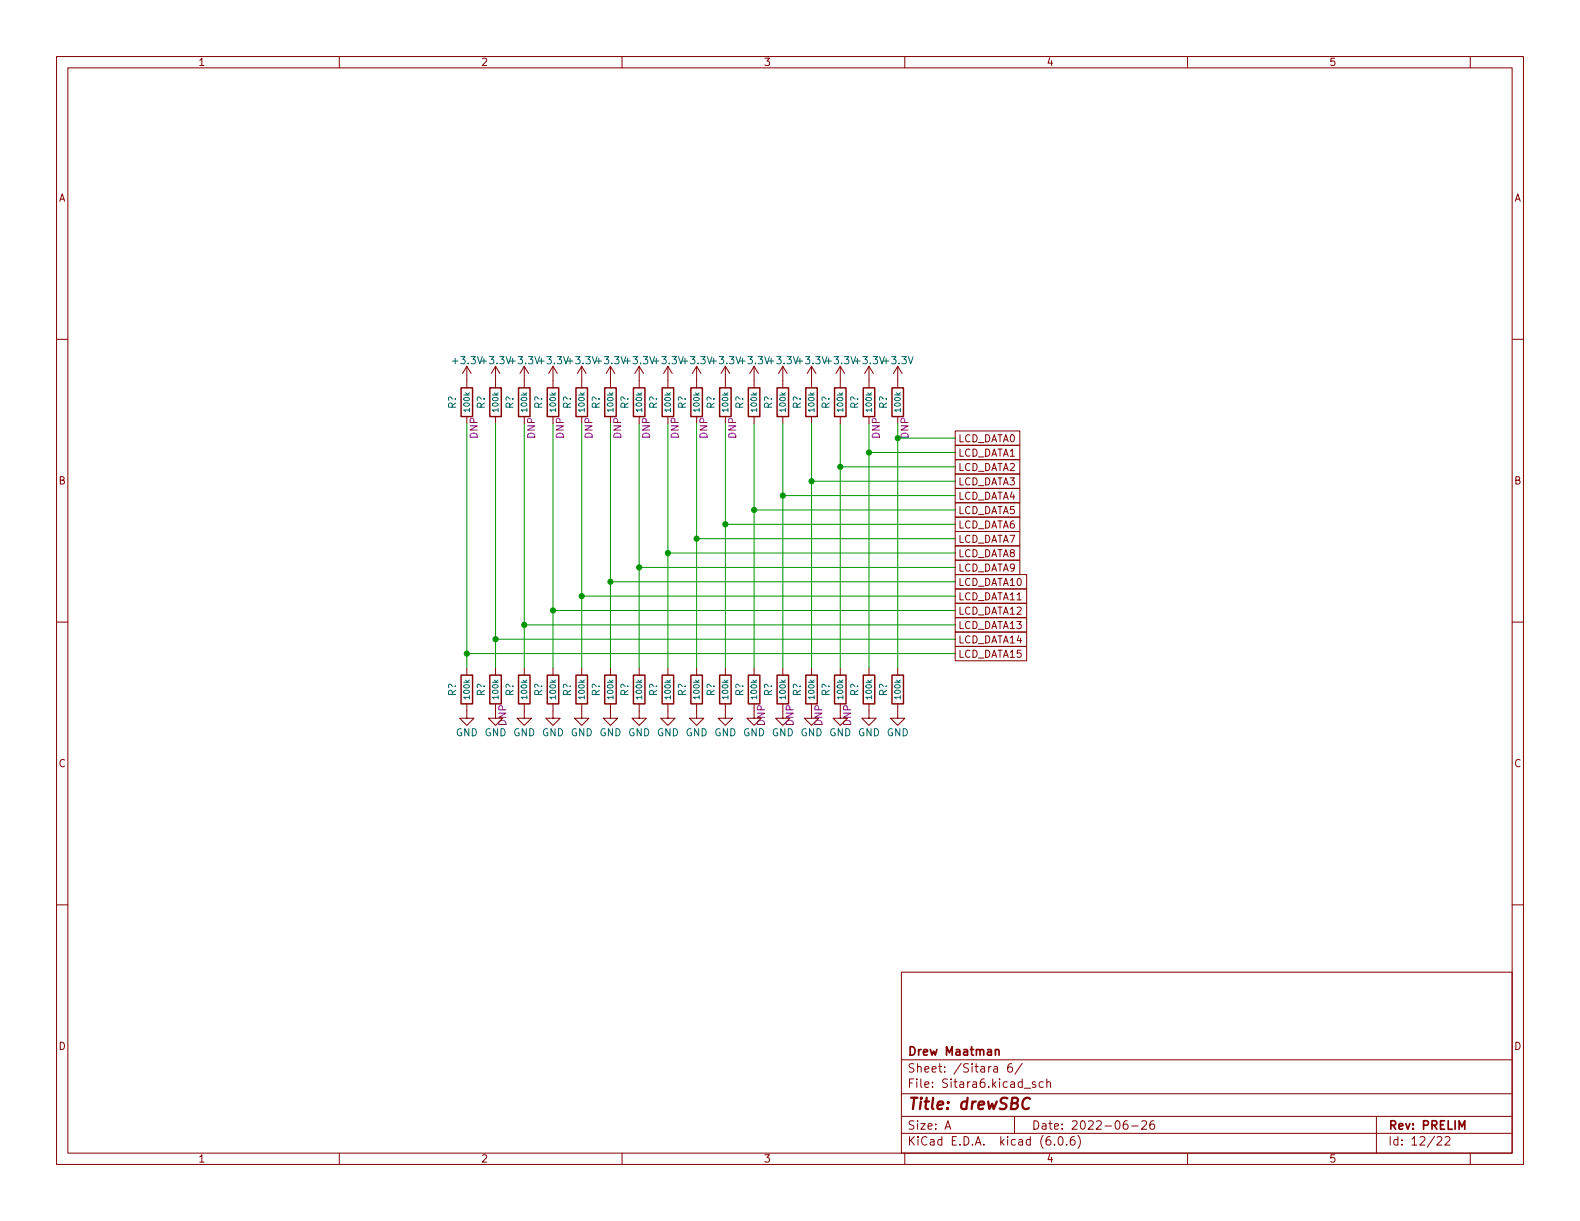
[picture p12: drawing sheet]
<svg xmlns="http://www.w3.org/2000/svg" width="279mm" height="216mm" viewBox="0 0 279 216" stroke-linecap="round" stroke-linejoin="round" font-family="sans-serif">
<g fill="none" stroke="#840000" stroke-width=".18">
<path d="M10 10h259.4v195.9h-259.4zM12 12h255.4v191.9h-255.4zM60 10v2M110 10v2M160 10v2M210 10v2M260 10v2M10 60h2M267.4 60h2M82.5 64.8v3.8M82.5 73.7v1.2M82.5 64.8l-.7 1.2"/>
<path d="M82.5 64.8l.8 1.2M87.6 64.8v3.8M87.6 73.7v1.2M87.6 64.8l-.7 1.2M87.6 64.8l.8 1.2M92.7 64.8l-.8 1.2M92.7 64.8v3.8M92.7 73.7v1.2M92.7 64.8l.8 1.2M97.8 64.8v3.8M97.8 73.7v1.2M97.8 64.8l-.8 1.2"/>
<path d="M97.8 64.8l.8 1.2M102.9 64.8v3.8M102.9 73.7v1.2M102.9 64.8l-.8 1.2M102.9 64.8l.7 1.2M107.9 64.8l-.7 1.2M107.9 64.8v3.8M107.9 73.7v1.2M107.9 64.8l.8 1.2M113 64.8v3.8M113 73.7v1.2M113 64.8l-.7 1.2"/>
<path d="M113 64.8l.8 1.2M118.1 64.8v3.8M118.1 73.7v1.2M118.1 64.8l-.8 1.2M118.1 64.8l.8 1.2M123.2 64.8v3.8M123.2 73.7v1.2M123.2 64.8l-.8 1.2M123.2 64.8l.8 1.2M128.3 64.8v3.8M128.3 73.7v1.2M128.3 64.8l-.8 1.2"/>
<path d="M128.3 64.8l.7 1.2M133.3 64.8v3.8M133.3 73.7v1.2M133.3 64.8l-.7 1.2M133.3 64.8l.8 1.2M138.4 64.8v3.8M138.4 73.7v1.2M138.4 64.8l-.7 1.2M138.4 64.8l.8 1.2M143.5 64.8v3.8M143.5 73.7v1.2M143.5 64.8l-.8 1.2"/>
<path d="M143.5 64.8l.8 1.2M148.6 64.8v3.8M148.6 73.7v1.2M148.6 64.8l-.8 1.2M148.6 64.8l.8 1.2M153.7 64.8v3.8M153.7 73.7v1.2M153.7 64.8l-.8 1.2M153.7 64.8l.7 1.2M158.7 64.8v3.8M158.7 73.7v1.2M158.7 64.8l-.7 1.2"/>
<path d="M158.7 64.8l.8 1.2M168.9 78.7h11.4v2.6h-11.4zM168.9 76.2h11.4v2.5h-11.4zM168.9 99.1h11.4v2.5h-11.4zM168.9 86.4h11.4v2.5h-11.4zM168.9 83.8h11.4v2.6h-11.4zM168.9 81.3h11.4v2.5h-11.4zM168.9 96.5h11.4v2.6h-11.4zM168.9 88.9h11.4v2.5h-11.4zM168.9 94h11.4v2.5h-11.4zM168.9 91.4h11.4v2.6h-11.4zM10 110h2"/>
<path d="M82.5 118.1v1.3M87.6 118.1v1.3M92.7 118.1v1.3M97.8 118.1v1.3M102.9 118.1v1.3M107.9 118.1v1.3M113 118.1v1.3M118.1 118.1v1.3M123.2 118.1v1.3M128.3 118.1v1.3M133.3 118.1v1.3M138.4 118.1v1.3"/>
<path d="M143.5 118.1v1.3M148.6 118.1v1.3M153.7 118.1v1.3M158.7 118.1v1.3M168.9 114.3h12.7v2.5h-12.7zM168.9 109.2h12.7v2.6h-12.7zM168.9 101.6h12.7v2.5h-12.7zM168.9 111.8h12.7v2.5h-12.7zM168.9 104.1h12.7v2.6h-12.7zM168.9 106.7h12.7v2.5h-12.7zM267.4 110h2M82.5 124.5v2.5h1.3l-1.3 1.3-1.2-1.3h1.2"/>
<path d="M87.6 124.5v2.5h1.3l-1.3 1.3-1.2-1.3h1.2M92.7 124.5v2.5h1.3l-1.3 1.3-1.3-1.3h1.3M97.8 124.5v2.5h1.3l-1.3 1.3-1.3-1.3h1.3M102.9 124.5v2.5h1.2l-1.2 1.3-1.3-1.3h1.3M107.9 124.5v2.5h1.3l-1.3 1.3-1.2-1.3h1.2M113 124.5v2.5h1.3l-1.3 1.3-1.2-1.3h1.2M118.1 124.5v2.5h1.3l-1.3 1.3-1.3-1.3h1.3M123.2 124.5v2.5h1.3l-1.3 1.3-1.3-1.3h1.3M128.3 124.5v2.5h1.2l-1.2 1.3-1.3-1.3h1.3M133.3 124.5v2.5h1.3l-1.3 1.3-1.2-1.3h1.2M138.4 124.5v2.5h1.3l-1.3 1.3-1.2-1.3h1.2M143.5 124.5v2.5h1.3l-1.3 1.3-1.3-1.3h1.3"/>
<path d="M148.6 124.5v2.5h1.3l-1.3 1.3-1.3-1.3h1.3M153.7 124.5v2.5h1.2l-1.2 1.3-1.3-1.3h1.3M158.7 124.5v2.5h1.3l-1.3 1.3-1.2-1.3h1.2M10 160h2M267.4 160h2M159.4 171.9h108v32h-108zM159.4 197.4h108M159.4 193.4h108M159.4 187.4h108M167.1 199.7l.5-1.5 .5 1.5M167.3 199.2h.7M175.8 188.7h.5l.1 .9"/>
<path d="M176.4 188.9l-.5 .1a.29 .29 0 0 0-.2 .3 .29 .29 0 0 0 .2 .3l.5-.1M178.9 188.1a.59 .59 0 0 0-.7 .6v.6l.1 .2 .5 .1 .2-.2v-.5l-.1-.2h-.4l-.3 .2M179.4 197.4v3M180.8 188l-1.3 1.9M181.1 192.4h1.2M183.1 191.4l-.3-.1-.3 .2 .1 .2 .5 .2v.3h-.6M184.5 191.4l-.5-.1-.2 .3v.4l.1 .2h.6M185.1 191.4l.2-.1 .4 .1 .1 .9M185.1 190.8v1.5M199.3 198.2a.59 .59 0 0 0-.7 .6v.6l.2 .2 .4 .1 .2-.2 .1-.5-.2-.2-.4-.1-.3 .3M200.1 199.1h1.2M201.9 198.3l.6-.1 .2 .1 .1 .3-1 1.1h1"/>
<path d="M204 198.2a.59 .59 0 0 0-.7 .6v.6l.2 .2 .4 .1 .2-.2 .1-.5-.2-.2-.4-.1-.3 .3M243.4 197.4v6.5M60 203.9v2M110 203.9v2M159.4 200.4h108M160 203.9v2M186.5 202.3v.2M187.3 201h.2a.81 .81 0 0 1 .6 .6 .81 .81 0 0 1-.3 .8l-.2 .1a.81 .81 0 0 1-.6-.6 .81 .81 0 0 1 .3-.9zM188.6 202.3v.2M190 201a.59 .59 0 0 0-.7 .6v.6l.1 .2 .4 .1 .2-.2 .1-.5-.1-.2-.5-.1-.2 .3M190.6 200.8a1.72 1.72 0 0 1 0 2.2M210 203.9v2"/>
<path d="M254.1 201.1l.6-.1 .2 .1 .1 .3-1 1.1h1M255.5 201.1l.6-.1 .2 .1 .1 .3-.9 1.1h.9M260 203.9v2"/>
</g>
<path d="M176 185.7l.2-.1 .4 .1 .1 .9M176 185.6v1M258 199.7v-1.5l.5 1 .5-1v1.5" fill="none" stroke="#840000" stroke-width=".3"/>
<path d="M182.1 194.3a.88 .88 0 0 0-1 0 .88 .88 0 0 0-.3 .9 .69 .69 0 0 0 .3 .8 .69 .69 0 0 0 .8-.1" fill="none" stroke="#840000" stroke-width=".4"/>
<g fill="none" stroke="#840000" stroke-width=".25">
<path d="M81.5 68.6h2.1v5.1h-2.1zM86.6 68.6h2v5.1h-2zM91.7 68.6h2v5.1h-2zM96.8 68.6h2v5.1h-2zM101.9 68.6h2v5.1h-2zM106.9 68.6h2.1v5.1h-2.1zM112 68.6h2v5.1h-2zM117.1 68.6h2v5.1h-2zM122.2 68.6h2v5.1h-2zM127.3 68.6h2v5.1h-2zM132.3 68.6h2.1v5.1h-2.1zM137.4 68.6h2v5.1h-2z"/>
<path d="M142.5 68.6h2v5.1h-2zM147.6 68.6h2v5.1h-2zM152.7 68.6h2v5.1h-2zM157.7 68.6h2.1v5.1h-2.1zM81.5 119.4h2.1v5.1h-2.1zM86.6 119.4h2v5.1h-2zM91.7 119.4h2v5.1h-2zM96.8 119.4h2v5.1h-2zM101.9 119.4h2v5.1h-2zM106.9 119.4h2.1v5.1h-2.1zM112 119.4h2v5.1h-2zM117.1 119.4h2v5.1h-2z"/>
<path d="M122.2 119.4h2v5.1h-2zM127.3 119.4h2v5.1h-2zM132.3 119.4h2.1v5.1h-2.1zM137.4 119.4h2v5.1h-2zM142.5 119.4h2v5.1h-2zM147.6 119.4h2v5.1h-2zM152.7 119.4h2v5.1h-2zM157.7 119.4h2.1v5.1h-2.1z"/>
</g>
<g fill="none" stroke="#009600" stroke-width=".18">
<path d="M82.5 74.9v43.2M87.6 74.9v43.2M92.7 74.9v43.2M97.8 74.9v43.2M102.9 74.9v43.2M107.9 74.9v43.2M113 74.9v43.2M118.1 74.9v43.2M123.2 74.9v43.2M128.3 74.9v43.2M133.3 74.9v43.2M138.4 74.9v43.2"/>
<path d="M143.5 74.9v43.2M148.6 74.9v43.2M153.7 74.9v43.2M158.7 74.9v43.2M158.7 77.5h10.2M118.1 97.8h50.8M123.2 95.3h45.7M128.3 92.7h40.6M133.3 90.2h35.6M138.4 87.6h30.5M143.5 85.1h25.4M148.6 82.6h20.3"/>
<path d="M153.7 80h15.2M82.5 115.6h86.4M87.6 113h81.3M92.7 110.5h76.2M97.8 108h71.1M102.9 105.4h66M107.9 102.9h61M113 100.3h55.9"/>
</g>
<g fill="#009600" stroke="#009600" stroke-width=".18">
<circle cx="107.9" cy="102.9" r=".46"/>
<circle cx="102.9" cy="105.4" r=".46"/>
<circle cx="87.6" cy="113" r=".46"/>
<circle cx="138.4" cy="87.6" r=".46"/>
<circle cx="133.3" cy="90.2" r=".46"/>
<circle cx="123.2" cy="95.3" r=".46"/>
<circle cx="128.3" cy="92.7" r=".46"/>
<circle cx="153.7" cy="80" r=".46"/>
<circle cx="143.5" cy="85.1" r=".46"/>
<circle cx="148.6" cy="82.6" r=".46"/>
<circle cx="158.7" cy="77.5" r=".46"/>
<circle cx="97.8" cy="108" r=".46"/>
<circle cx="92.7" cy="110.5" r=".46"/>
<circle cx="113" cy="100.3" r=".46"/>
<circle cx="118.1" cy="97.8" r=".46"/>
<circle cx="82.5" cy="115.6" r=".46"/>
</g>
<text font-size="2.8" fill="#840000" x="160.4" y="196.2">Title: drewSBC</text>
<g font-size="2.1" fill="#840000">
<text x="160.4" y="189.7">Sheet: /Sitara 6/</text>
<text x="160.4" y="186.7">Drew Maatman</text>
<text x="160.4" y="192.4">File: Sitara6.kicad_sch</text>
<text x="160.4" y="202.5">KiCad E.D.A. kicad (6.0.6)</text>
<text x="160.4" y="199.7">Size: A</text>
<text x="182.4" y="199.7">Date: 2022-06-26</text>
<text x="245.4" y="199.7">Rev: PRELIM</text>
<text x="245.4" y="202.5">Id: 12/22</text>
</g>
<g font-size="1.8" fill="#840000">
<text x="35" y="11.6">1</text>
<text x="85" y="11.6">2</text>
<text x="135" y="11.6">3</text>
<text x="185" y="11.6">4</text>
<text x="235" y="11.6">5</text>
<text x="10.3" y="35.6">A</text>
<text x="267.7" y="35.6">A</text>
<text x="169.4" y="80.7">LCD_DATA1</text>
<text x="169.4" y="78.2">LCD_DATA0</text>
<text x="169.4" y="83.3">LCD_DATA2</text>
<text x="10.3" y="85.7">B</text>
<text x="169.4" y="88.4">LCD_DATA4</text>
<text x="169.4" y="85.8">LCD_DATA3</text>
<text x="267.7" y="85.7">B</text>
<text x="169.4" y="90.9">LCD_DATA5</text>
<text x="169.4" y="96">LCD_DATA7</text>
<text x="169.4" y="93.4">LCD_DATA6</text>
<text x="169.4" y="101.1">LCD_DATA9</text>
<text x="169.4" y="98.5">LCD_DATA8</text>
<text x="169.4" y="103.6">LCD_DATA10</text>
<text x="169.4" y="106.1">LCD_DATA11</text>
<text x="169.4" y="111.2">LCD_DATA13</text>
<text x="169.4" y="113.8">LCD_DATA14</text>
<text x="169.4" y="108.7">LCD_DATA12</text>
<text x="169.4" y="116.3">LCD_DATA15</text>
<text x="10.3" y="135.6">C</text>
<text x="267.7" y="135.6">C</text>
<text x="10.3" y="185.7">D</text>
<text x="267.7" y="185.7">D</text>
<text x="35" y="205.6">1</text>
<text x="85" y="205.6">2</text>
<text x="135" y="205.6">3</text>
<text x="185" y="205.6">4</text>
<text x="235" y="205.6">5</text>
</g>
<g font-size="1.8" fill="#006464">
<text x="80.2" y="64.4">+3.3V +3.3V +3.3V +3.3V +3.3V +3.3V +3.3V +3.3V +3.3V +3.3V +3.3V +3.3V +3.3V +3.3V +3.3V +3.3V</text>
<text x="80.6" y="72.3" transform="rotate(-90 80.6 72.3)">R?</text>
<text x="85.7" y="72.3" transform="rotate(-90 85.7 72.3)">R?</text>
<text x="90.8" y="72.3" transform="rotate(-90 90.8 72.3)">R?</text>
<text x="95.9" y="72.3" transform="rotate(-90 95.9 72.3)">R?</text>
<text x="101" y="72.3" transform="rotate(-90 101 72.3)">R?</text>
<text x="106" y="72.3" transform="rotate(-90 106 72.3)">R?</text>
<text x="111.1" y="72.3" transform="rotate(-90 111.1 72.3)">R?</text>
<text x="116.2" y="72.3" transform="rotate(-90 116.2 72.3)">R?</text>
<text x="121.3" y="72.3" transform="rotate(-90 121.3 72.3)">R?</text>
<text x="126.4" y="72.3" transform="rotate(-90 126.4 72.3)">R?</text>
<text x="131.4" y="72.3" transform="rotate(-90 131.4 72.3)">R?</text>
<text x="136.5" y="72.3" transform="rotate(-90 136.5 72.3)">R?</text>
<text x="141.6" y="72.3" transform="rotate(-90 141.6 72.3)">R?</text>
<text x="146.7" y="72.3" transform="rotate(-90 146.7 72.3)">R?</text>
<text x="151.8" y="72.3" transform="rotate(-90 151.8 72.3)">R?</text>
<text x="156.8" y="72.3" transform="rotate(-90 156.8 72.3)">R?</text>
<text x="80.6" y="123.1" transform="rotate(-90 80.6 123.1)">R?</text>
<text x="85.7" y="123.1" transform="rotate(-90 85.7 123.1)">R?</text>
<text x="90.8" y="123.1" transform="rotate(-90 90.8 123.1)">R?</text>
<text x="95.9" y="123.1" transform="rotate(-90 95.9 123.1)">R?</text>
<text x="101" y="123.1" transform="rotate(-90 101 123.1)">R?</text>
<text x="106" y="123.1" transform="rotate(-90 106 123.1)">R?</text>
<text x="111.1" y="123.1" transform="rotate(-90 111.1 123.1)">R?</text>
<text x="116.2" y="123.1" transform="rotate(-90 116.2 123.1)">R?</text>
<text x="121.3" y="123.1" transform="rotate(-90 121.3 123.1)">R?</text>
<text x="126.4" y="123.1" transform="rotate(-90 126.4 123.1)">R?</text>
<text x="131.4" y="123.1" transform="rotate(-90 131.4 123.1)">R?</text>
<text x="136.5" y="123.1" transform="rotate(-90 136.5 123.1)">R?</text>
<text x="141.6" y="123.1" transform="rotate(-90 141.6 123.1)">R?</text>
<text x="146.7" y="123.1" transform="rotate(-90 146.7 123.1)">R?</text>
<text x="151.8" y="123.1" transform="rotate(-90 151.8 123.1)">R?</text>
<text x="156.8" y="123.1" transform="rotate(-90 156.8 123.1)">R?</text>
<text x="80.6" y="130.2">GND GND GND GND GND GND GND GND GND GND GND GND GND GND GND GND</text>
</g>
<g font-size="1.8" fill="#840084">
<text x="84.5" y="77.5" transform="rotate(-90 84.5 77.5)">DNP</text>
<text x="94.6" y="77.5" transform="rotate(-90 94.6 77.5)">DNP</text>
<text x="99.7" y="77.5" transform="rotate(-90 99.7 77.5)">DNP</text>
<text x="104.8" y="77.5" transform="rotate(-90 104.8 77.5)">DNP</text>
<text x="109.9" y="77.5" transform="rotate(-90 109.9 77.5)">DNP</text>
<text x="114.9" y="77.5" transform="rotate(-90 114.9 77.5)">DNP</text>
<text x="120" y="77.5" transform="rotate(-90 120 77.5)">DNP</text>
<text x="125.1" y="77.5" transform="rotate(-90 125.1 77.5)">DNP</text>
<text x="130.2" y="77.5" transform="rotate(-90 130.2 77.5)">DNP</text>
<text x="155.6" y="77.5" transform="rotate(-90 155.6 77.5)">DNP</text>
<text x="160.7" y="77.5" transform="rotate(-90 160.7 77.5)">DNP</text>
<text x="89.5" y="128.3" transform="rotate(-90 89.5 128.3)">DNP</text>
<text x="135.3" y="128.3" transform="rotate(-90 135.3 128.3)">DNP</text>
<text x="140.3" y="128.3" transform="rotate(-90 140.3 128.3)">DNP</text>
<text x="145.4" y="128.3" transform="rotate(-90 145.4 128.3)">DNP</text>
<text x="150.5" y="128.3" transform="rotate(-90 150.5 128.3)">DNP</text>
</g>
<g font-size="1.4" fill="#006464">
<text x="83.1" y="72.7" transform="rotate(-90 83.1 72.7)">100k</text>
<text x="88.1" y="72.7" transform="rotate(-90 88.1 72.7)">100k</text>
<text x="93.2" y="72.7" transform="rotate(-90 93.2 72.7)">100k</text>
<text x="98.3" y="72.7" transform="rotate(-90 98.3 72.7)">100k</text>
<text x="103.4" y="72.7" transform="rotate(-90 103.4 72.7)">100k</text>
<text x="108.5" y="72.7" transform="rotate(-90 108.5 72.7)">100k</text>
<text x="113.5" y="72.7" transform="rotate(-90 113.5 72.7)">100k</text>
<text x="118.6" y="72.7" transform="rotate(-90 118.6 72.7)">100k</text>
<text x="123.7" y="72.7" transform="rotate(-90 123.7 72.7)">100k</text>
<text x="128.8" y="72.7" transform="rotate(-90 128.8 72.7)">100k</text>
<text x="133.9" y="72.7" transform="rotate(-90 133.9 72.7)">100k</text>
<text x="138.9" y="72.7" transform="rotate(-90 138.9 72.7)">100k</text>
<text x="144" y="72.7" transform="rotate(-90 144 72.7)">100k</text>
<text x="149.1" y="72.7" transform="rotate(-90 149.1 72.7)">100k</text>
<text x="154.2" y="72.7" transform="rotate(-90 154.2 72.7)">100k</text>
<text x="159.3" y="72.7" transform="rotate(-90 159.3 72.7)">100k</text>
<text x="83.1" y="123.5" transform="rotate(-90 83.1 123.5)">100k</text>
<text x="88.1" y="123.5" transform="rotate(-90 88.1 123.5)">100k</text>
<text x="93.2" y="123.5" transform="rotate(-90 93.2 123.5)">100k</text>
<text x="98.3" y="123.5" transform="rotate(-90 98.3 123.5)">100k</text>
<text x="103.4" y="123.5" transform="rotate(-90 103.4 123.5)">100k</text>
<text x="108.5" y="123.5" transform="rotate(-90 108.5 123.5)">100k</text>
<text x="113.5" y="123.5" transform="rotate(-90 113.5 123.5)">100k</text>
<text x="118.6" y="123.5" transform="rotate(-90 118.6 123.5)">100k</text>
<text x="123.7" y="123.5" transform="rotate(-90 123.7 123.5)">100k</text>
<text x="128.8" y="123.5" transform="rotate(-90 128.8 123.5)">100k</text>
<text x="133.9" y="123.5" transform="rotate(-90 133.9 123.5)">100k</text>
<text x="138.9" y="123.5" transform="rotate(-90 138.9 123.5)">100k</text>
<text x="144" y="123.5" transform="rotate(-90 144 123.5)">100k</text>
<text x="149.1" y="123.5" transform="rotate(-90 149.1 123.5)">100k</text>
<text x="154.2" y="123.5" transform="rotate(-90 154.2 123.5)">100k</text>
<text x="159.3" y="123.5" transform="rotate(-90 159.3 123.5)">100k</text>
</g>
</svg>
